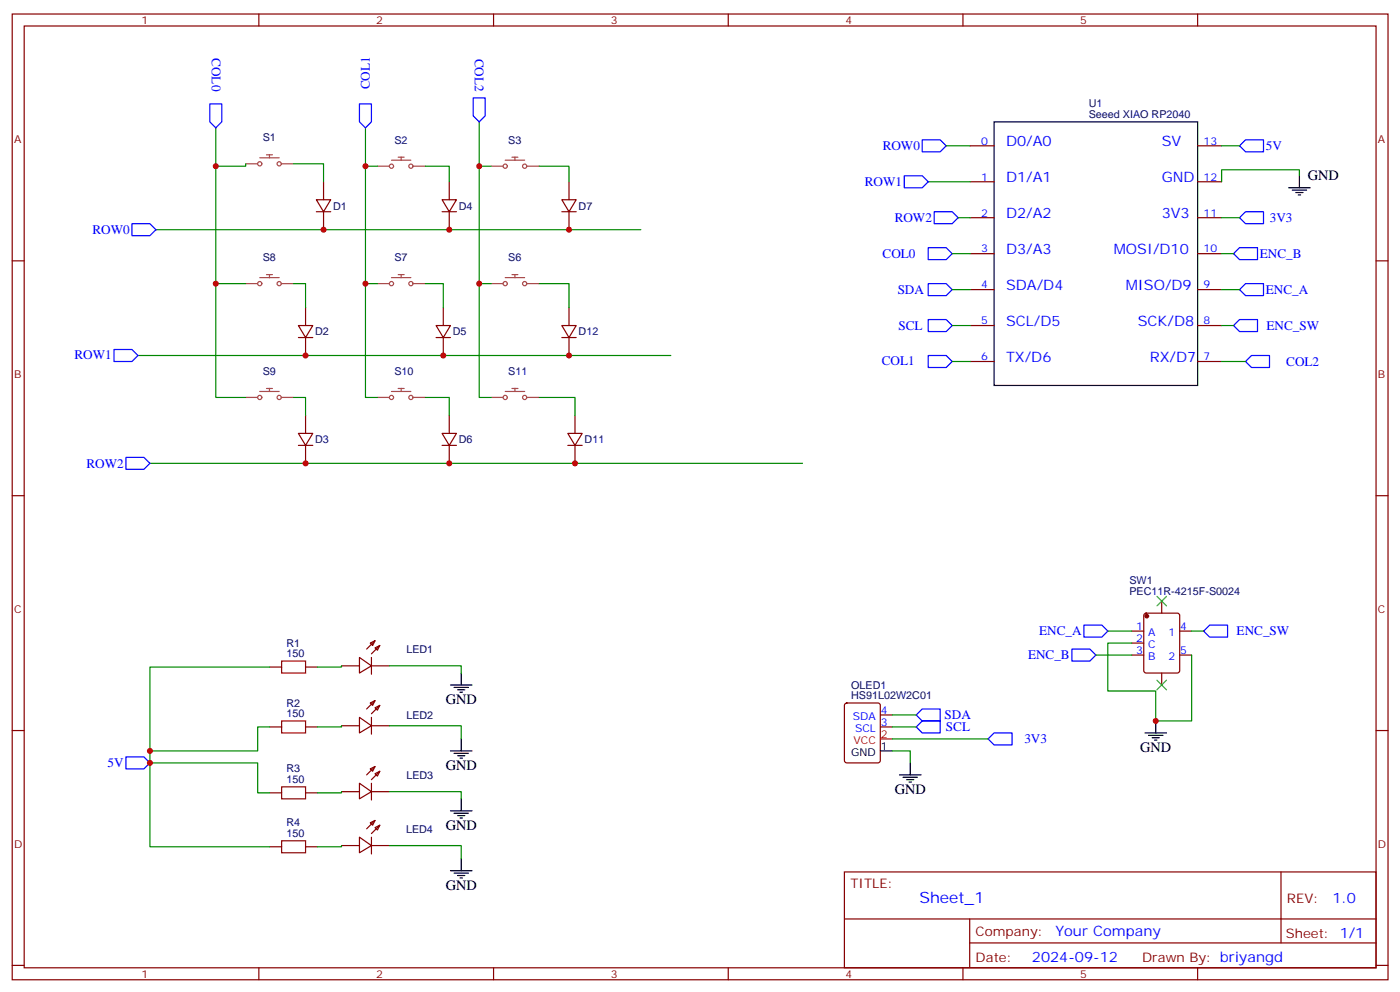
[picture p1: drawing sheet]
<svg xmlns="http://www.w3.org/2000/svg" width="412mm" height="292mm" viewBox="0 0 412 292" stroke-linecap="round" stroke-linejoin="round" font-family="sans-serif">
<g fill="none" stroke="#870000" stroke-width=".35">
<path d="M3.6 4.1h405.3v284.4h-405.3zM7.1 7.7h398.3v277.2h-398.3zM76.3 4.1v3.6M145.4 4.1v3.6M214.6 4.1v3.6M283.7 4.1v3.6M352.8 4.1v3.6M93.2 58.8h4.2l-2.1 3.5zM95.3 53.5v5.3M130.2 58.8h4.3l-2.1 3.5zM132.4 53.5v5.3M165.5 58.8h4.3l-2.2 3.5z"/>
<path d="M167.6 53.5v5.3M285.8 42.9h7.1M285.8 53.5h7.1M352.8 42.9h7.1M352.8 53.5h7.1M3.6 76.8h3.5M93.2 62.3h4.2M95.3 62.3v5.3M130.2 62.3h4.3M132.4 62.3v5.3M165.5 62.3h4.3M167.6 62.3v5.3"/>
<path d="M285.8 64.1h7.1M285.8 74.7h7.1M352.8 64.1h7.1M352.8 74.7h7.1M405.4 76.8h3.5M87.9 95.8h4.2l-2.1 3.6zM87.9 99.4h4.2M90 90.6v5.2M90 99.4v5.3M128.5 95.8h4.2l-2.1 3.6zM128.5 99.4h4.2M130.6 90.6v5.2"/>
<path d="M130.6 99.4v5.3M165.5 95.8h4.3l-2.2 3.6zM165.5 99.4h4.3M167.6 90.6v5.2M167.6 99.4v5.3M285.8 85.3h7.1M285.8 95.8h7.1M352.8 85.3h7.1M352.8 95.8h7.1M285.8 106.4h7.1M352.8 106.4h7.1M87.9 127.6h4.2l-2.1 3.5z"/>
<path d="M87.9 131.1h4.2M90 122.3v5.3M90 131.1v5.3M130.2 127.6h4.3l-2.1 3.5zM130.2 131.1h4.3M132.4 122.3v5.3M132.4 131.1v5.3M167.3 127.6h4.2l-2.1 3.5zM167.3 131.1h4.2M169.4 122.3v5.3M169.4 131.1v5.3M3.6 145.9h3.5"/>
<path d="M405.4 145.9h3.5M342.3 177v3.5M79.4 196.4h3.6M90 196.4h3.6M100.6 196h5.3M105.9 193.6l3.5 2.4-3.5 2.2zM109.1 189.3l1.4-.7-.7 1.4zM109.4 196h5.3M109.4 193.6v4.9M110.5 190.7l1.4-.7-.7 1.5zM110.5 188.6l-2.5 2.5M111.9 190l-2.5 2.5"/>
<path d="M333.4 185.8h3.6M333.4 189.3h3.6M333.4 192.9h3.6M337.2 180.7l.5-.2h9.2l.6 .4 .1 16.5-.5 .7-9.4 .1-.7-.5v-16.5zM342.3 198.2v3.5M347.6 185.8h3.5M347.6 192.9h3.5M3.6 215.1h3.5M79.4 214h3.6M90 214h3.6M100.6 213.7h5.3M105.9 211.2l3.5 2.5-3.5 2.1z"/>
<path d="M109.1 207l1.4-.7-.7 1.4zM109.4 211.2v4.9M109.4 213.7h5.3M110.5 208.4l1.4-.7-.7 1.4zM110.5 206.3l-2.5 2.4M111.9 207.7l-2.5 2.4M249 207.2l.5-.2h9.2l.6 .4 .1 16.5-.5 .7h-9.4l-.7-.4v-16.5zM259.4 214h3.5M259.4 210.5h3.5M405.4 215.1h3.5M79.4 233.4h3.6M90 233.4h3.6"/>
<path d="M100.6 233.1h5.3M105.9 230.6l3.5 2.5-3.5 2.1zM109.1 226.4l1.4-.7-.7 1.4zM109.4 230.6v4.9M109.4 233.1h5.3M110.5 227.8l1.4-.7-.7 1.4zM110.5 225.7l-2.5 2.4M111.9 227.1l-2.5 2.5M79.4 249.3h3.6M90 249.3h3.6M100.6 249h5.3M105.9 246.5l3.5 2.5-3.5 2.1z"/>
<path d="M109.1 242.3l1.4-.8-.7 1.5zM109.4 246.5v4.9M109.4 249h5.3M110.5 243.7l1.4-.7-.7 1.4zM110.5 241.5l-2.5 2.5M111.9 243l-2.5 2.4M248.8 256.7h156.6v28.2h-156.6zM377.4 256.7v20.9M248.8 270.6h156.5M285.7 277.6h119.6M285.7 270.6v14.1M3.6 284.2h3.5"/>
<path d="M76.3 284.9v3.6M145.4 284.9v3.6M214.6 284.9v3.6M283.7 284.9v3.6M352.8 284.9v3.6M405.4 284.2h3.5"/>
</g>
<g fill="none" stroke="#a64a4a" stroke-width=".35">
<path d="M72.4 48.2h3.5M76.5 46.5h5.8M78.5 45.6h1.8M79.4 45.6v.9M83 48.2h3.5M111.2 48.9h3.5M115.3 47.2h5.8M117.3 46.3h1.8M118.2 46.3v.9M121.8 48.9h3.5M144.7 48.9h3.5M148.8 47.2h5.8"/>
<path d="M150.8 46.3h1.8M151.7 46.3v.9M155.3 48.9h3.5M72.4 83.5h3.5M76.5 81.7h5.8M78.5 80.9h1.8M79.4 80.9v.8M83 83.5h3.5M111.2 83.5h3.5M115.3 81.7h5.8M117.3 80.9h1.8M118.2 80.9v.8"/>
<path d="M121.8 83.5h3.5M144.7 83.5h3.5M148.8 81.7h5.8M150.8 80.9h1.8M151.7 80.9v.8M155.3 83.5h3.5M72.4 117h3.5M76.5 115.3h5.8M78.5 114.4h1.8M79.4 114.4v.9M83 117h3.5M111.2 117h3.5"/>
<path d="M115.3 115.3h5.8M117.3 114.4h1.8M118.2 114.4v.9M121.8 117h3.5M144.7 117h3.5M148.8 115.3h5.8M150.8 114.4h1.8M151.7 114.4v.9M155.3 117h3.5"/>
<circle cx="76.5" cy="48.2" r=".62"/>
<circle cx="82.3" cy="48.2" r=".62"/>
<circle cx="115.3" cy="48.9" r=".62"/>
<circle cx="121.1" cy="48.9" r=".62"/>
<circle cx="148.8" cy="48.9" r=".62"/>
<circle cx="154.6" cy="48.9" r=".62"/>
<circle cx="76.5" cy="83.5" r=".62"/>
<circle cx="82.3" cy="83.5" r=".62"/>
<circle cx="115.3" cy="83.5" r=".62"/>
<circle cx="121.1" cy="83.5" r=".62"/>
<circle cx="148.8" cy="83.5" r=".62"/>
<circle cx="154.6" cy="83.5" r=".62"/>
<circle cx="76.5" cy="117" r=".62"/>
<circle cx="82.3" cy="117" r=".62"/>
<circle cx="115.3" cy="117" r=".62"/>
<circle cx="121.1" cy="117" r=".62"/>
<circle cx="148.8" cy="117" r=".62"/>
<circle cx="154.6" cy="117" r=".62"/>
</g>
<g fill="none" stroke="#008700" stroke-width=".35">
<path d="M63.6 37.6v79.4h8.8M107.7 37.6v79.4h3.5M141.2 35.9v81.1h3.5M72.4 48.2v.7h-8.8M86.5 48.2h8.8v5.3M107.7 48.9h3.5M125.3 48.9h7.1v4.6M141.2 48.9h3.5M158.8 48.9h8.8v4.6M273.5 53.5h12.3M278.8 42.9h7M359.9 42.9h5.3"/>
<path d="M382.8 51.8v-1.8h-22.9v3.5M45.9 67.6h142.9M280.5 74.7h5.3M282.3 64.1h3.5M359.9 74.7h3.5M359.9 64.1h5.3M63.6 83.5h8.8M86.5 83.5h3.5v7.1M107.7 83.5h3.5M125.3 83.5h5.3v7.1M141.2 83.5h3.5M158.8 83.5h8.8v7.1"/>
<path d="M280.5 85.3h5.3M280.5 95.8h5.3M359.9 85.3h5.3M359.9 95.8h3.5M40.6 104.7h157M86.5 117h3.5v5.3M125.3 117h7.1v5.3M158.8 117h10.6v5.3M280.5 106.4h5.3M359.9 106.4h7.1M44.2 136.4h192.2M79.4 196.4h-35.2v24.7"/>
<path d="M100.6 196v.4h-7M114.7 196h21.2v2.2M322.9 192.9h10.5M326.4 185.8h7M333.4 189.3h-7v14.1h14.1v8.9h10.6v-19.4M351.1 185.8h3.5M79.4 214h-3.5v7.1h-31.7v3.5h31.7v8.8h3.5M100.6 213.7v.3h-7M114.7 213.7h21.2v3.9M262.9 210.5h7M262.9 214h7M262.9 217.6h28.2"/>
<path d="M44.2 224.6v24.7h35.2M100.6 233.1v.3h-7M114.7 233.1h21.2v2.1M262.9 221.1h5.3v3.5M100.6 249v.3h-7M114.7 249h21.2v3.8"/>
</g>
<g fill="none" stroke="#00f" stroke-width=".35">
<path d="M61.8 30.6h3.5v5.3l-1.7 1.7-1.8-1.7zM105.9 30.6h3.5v5.3l-1.7 1.7-1.8-1.7zM139.4 28.8h3.5v5.3l-1.7 1.8-1.8-1.8zM266.4 51.8h5.3l1.8 1.7-1.8 1.8h-5.3zM271.7 41.2h5.3l1.8 1.7-1.8 1.8h-5.3zM365.2 42.9l1.8-1.7h5.3v3.5h-5.3zM38.9 65.9h5.3l1.7 1.7-1.7 1.8h-5.3zM273.5 72.9h5.3l1.7 1.8-1.7 1.7h-5.3zM275.2 62.3h5.3l1.8 1.8-1.8 1.8h-5.3zM365.2 72.9h5.3v3.5h-5.3l-1.8-1.7zM365.2 64.1l1.8-1.8h5.3v3.6h-5.3zM273.5 83.5h5.3l1.7 1.8-1.7 1.7h-5.3z"/>
<path d="M273.5 94.1h5.3l1.7 1.7-1.7 1.8h-5.3zM365.2 94.1h5.3v3.5h-5.3l-1.8-1.8zM367 83.5h5.3v3.5h-5.3l-1.8-1.7zM33.6 102.9h5.3l1.7 1.8-1.7 1.7h-5.3zM273.5 104.7h5.3l1.7 1.7-1.7 1.8h-5.3zM368.7 104.7h5.3v3.5h-5.3l-1.7-1.8zM37.1 134.7h5.3l1.8 1.7-1.8 1.8h-5.3zM315.8 191.1h5.3l1.8 1.8-1.8 1.7h-5.3zM319.3 184h5.3l1.8 1.8-1.8 1.8h-5.3zM354.6 185.8l1.8-1.8h5.3v3.6h-5.3zM271.7 208.7h5.3v3.6h-5.3l-1.8-1.8zM271.7 212.3h5.3v3.5h-5.3l-1.8-1.8z"/>
<path d="M292.9 215.8h5.3v3.5h-5.3l-1.8-1.7zM37.1 222.8h5.3l1.8 1.8-1.8 1.8h-5.3z"/>
</g>
<g fill="none" stroke="#000" stroke-width=".35">
<path d="M292.9 35.9h59.9v77.6h-59.9zM379.7 55.3h6.3M380.7 56h4.3M381.8 56.7h2.1M382.5 57.4h.7M382.8 51.8v3.5M135.9 198.2v3.5M132.7 201.7h6.4M133.8 202.4h4.2M134.8 203.1h2.1M135.5 203.8h.7M135.9 217.6v3.5"/>
<path d="M337.3 215.8h6.4M338.4 216.5h4.2M339.4 217.2h2.2M340.1 217.9h.8M340.5 212.3v3.5M132.7 221.1h6.4M132.7 238.7h6.4M133.8 221.8h4.2M133.8 239.4h4.2M134.8 222.5h2.1M135.5 223.2h.7M135.9 235.2v3.5"/>
<path d="M259.4 221.1h3.5M265 228.1h6.4M266.1 228.8h4.2M267.1 229.6h2.1M267.8 230.3h.7M268.2 224.6v3.5M132.7 256.4h6.4M133.8 257.1h4.2M134.8 240.1h2.1M134.8 257.8h2.1M135.5 240.8h.7M135.5 258.5h.7"/>
<path d="M135.9 252.8v3.6"/>
</g>
<path d="M259.4 217.6h3.5" fill="none" stroke="#f00" stroke-width=".35"/>
<circle cx="337.9" cy="181.4" r=".53" fill="#870000" stroke="#870000" stroke-width=".35"/>
<path d="M83 194.6h7v3.6h-7zM83 212.3h7v3.5h-7zM83 231.7h7v3.5h-7zM83 247.5h7v3.6h-7z" fill="none" stroke="#a10000" stroke-width=".35"/>
<path d="M340.9 175.6l2.8 2.8M343.7 175.6l-2.8 2.8M340.9 200.3l2.8 2.8M343.7 200.3l-2.8 2.8" fill="none" stroke="#3c3" stroke-width=".35"/>
<g fill="#c00">
<circle cx="63.6" cy="83.5" r=".88"/>
<circle cx="63.6" cy="48.9" r=".88"/>
<circle cx="107.7" cy="83.5" r=".88"/>
<circle cx="107.7" cy="48.9" r=".88"/>
<circle cx="141.2" cy="83.5" r=".88"/>
<circle cx="141.2" cy="48.9" r=".88"/>
<circle cx="90" cy="136.4" r=".88"/>
<circle cx="132.4" cy="136.4" r=".88"/>
<circle cx="169.4" cy="136.4" r=".88"/>
<circle cx="340.5" cy="212.3" r=".88"/>
<circle cx="44.2" cy="221.1" r=".88"/>
<circle cx="44.2" cy="224.6" r=".88"/>
<circle cx="90" cy="104.7" r=".88"/>
<circle cx="130.6" cy="104.7" r=".88"/>
<circle cx="167.6" cy="104.7" r=".88"/>
<circle cx="167.6" cy="67.6" r=".88"/>
<circle cx="132.4" cy="67.6" r=".88"/>
<circle cx="95.3" cy="67.6" r=".88"/>
</g>
<text font-size="4.6" fill="#00f" x="270.9" y="265.7">Sheet_1</text>
<g font-size="4.2" fill="#00f">
<text x="296.4" y="42.9">D0/A0</text>
<text x="342.3" y="42.9">SV</text>
<text x="296.4" y="53.5">D1/A1</text>
<text x="342.3" y="53.5">GND</text>
<text x="296.4" y="64.1">D2/A2</text>
<text x="342.3" y="64.1">3V3</text>
<text x="296.4" y="74.7">D3/A3</text>
<text x="328.2" y="74.7">MOSI/D10</text>
<text x="296.4" y="85.3">SDA/D4</text>
<text x="331.7" y="85.3">MISO/D9</text>
<text x="296.4" y="95.8">SCL/D5</text>
<text x="335.2" y="95.8">SCK/D8</text>
<text x="296.4" y="106.4">TX/D6</text>
<text x="338.7" y="106.4">RX/D7</text>
<text x="392.6" y="266">1.0</text>
<text x="311" y="275.5">Your Company</text>
<text x="304" y="283.3">2024-09-12</text>
</g>
<g font-size="4.2">
<text x="385.3" y="53.1">GND</text>
<text x="131.3" y="207.3">GND</text>
<text x="335.9" y="221.4">GND</text>
<text x="131.3" y="226.7">GND</text>
<text x="263.6" y="233.8">GND</text>
<text x="131.3" y="244.4">GND</text>
<text x="131.3" y="262">GND</text>
</g>
<g font-size="3.9" fill="#00f">
<text x="62.4" y="17.1" transform="rotate(90 62.4 17.1)">COL0</text>
<text x="139.9" y="17.3" transform="rotate(90 139.9 17.3)">COL2</text>
<text x="108.9" y="26.3" transform="rotate(-90 108.9 26.3)">COL1</text>
<text x="260.1" y="44.2">ROW0</text>
<text x="373" y="44.1">5V</text>
<text x="254.8" y="54.7">ROW1</text>
<text x="263.6" y="65.4">ROW2</text>
<text x="374.1" y="65.4">3V3</text>
<text x="27.2" y="68.9">ROW0</text>
<text x="260" y="75.8">COL0</text>
<text x="371.2" y="75.9">ENC_B</text>
<text x="264.5" y="86.5">SDA</text>
<text x="373" y="86.5">ENC_A</text>
<text x="264.7" y="97.1">SCL</text>
<text x="373.2" y="97.1">ENC_SW</text>
<text x="21.9" y="105.8">ROW1</text>
<text x="259.8" y="107.5">COL1</text>
<text x="379" y="107.7">COL2</text>
<text x="25.5" y="137.7">ROW2</text>
<text x="306.2" y="187">ENC_A</text>
<text x="364.3" y="187.1">ENC_SW</text>
<text x="302.9" y="194.1">ENC_B</text>
<text x="278.3" y="211.7">SDA</text>
<text x="278.7" y="215.3">SCL</text>
<text x="301.8" y="218.7">3V3</text>
<text x="31.7" y="225.8">5V</text>
</g>
<g font-size="3.9" fill="#800">
<text x="250.5" y="261.3">TITLE:</text>
<text x="379.2" y="266">REV:</text>
<text x="287.5" y="275.5">Company:</text>
<text x="378.8" y="276.1">Sheet: 1/1</text>
<text x="287.5" y="283.2">Date:</text>
<text x="336.5" y="283.3">Drawn By: briyangd</text>
</g>
<g font-size="3.2" fill="#800">
<text x="41.7" y="7.1">1</text>
<text x="110.8" y="7.1">2</text>
<text x="180" y="7.1">3</text>
<text x="249.1" y="7.1">4</text>
<text x="318.3" y="7.1">5</text>
<text x="4.1" y="42.2">A</text>
<text x="405.9" y="42.2">A</text>
<text x="4.1" y="111.4">B</text>
<text x="405.9" y="111.4">B</text>
<text x="4.1" y="180.5">C</text>
<text x="405.9" y="180.5">C</text>
<text x="4.1" y="249.7">D</text>
<text x="405.9" y="249.7">D</text>
<text x="41.7" y="287.9">1</text>
<text x="110.8" y="287.9">2</text>
<text x="180" y="287.9">3</text>
<text x="249.1" y="287.9">4</text>
<text x="318.3" y="287.9">5</text>
</g>
<g font-size="3.2" fill="#000080">
<text x="320.8" y="34.8">Seeed XIAO RP2040</text>
<text x="320.8" y="31.6">U1</text>
<text x="77.4" y="41.6">S1</text>
<text x="116.2" y="42.3">S2</text>
<text x="149.7" y="42.3">S3</text>
<text x="98.1" y="61.7">D1</text>
<text x="135.2" y="61.7">D4</text>
<text x="170.5" y="61.7">D7</text>
<text x="77.4" y="76.9">S8</text>
<text x="116.2" y="76.9">S7</text>
<text x="149.7" y="76.9">S6</text>
<text x="92.9" y="98.7">D2</text>
<text x="133.4" y="98.7">D5</text>
<text x="170.5" y="98.7">D12</text>
<text x="77.4" y="110.4">S9</text>
<text x="116.2" y="110.4">S10</text>
<text x="149.7" y="110.4">S11</text>
<text x="92.9" y="130.5">D3</text>
<text x="135.2" y="130.5">D6</text>
<text x="172.2" y="130.5">D11</text>
<text x="332.7" y="172">SW1</text>
<text x="332.7" y="175.2">PEC11R-4215F-S0024</text>
<text x="84.4" y="190.4">R1</text>
<text x="84.4" y="193.6">150</text>
<text x="119.7" y="192.2">LED1</text>
<text x="250.8" y="202.9">OLED1</text>
<text x="84.4" y="208">R2</text>
<text x="250.8" y="205.8">HS91L02W2C01</text>
<text x="84.4" y="211.2">150</text>
<text x="119.7" y="211.6">LED2</text>
<text x="84.4" y="227.4">R3</text>
<text x="84.4" y="230.6">150</text>
<text x="119.7" y="229.3">LED3</text>
<text x="84.4" y="243.3">R4</text>
<text x="119.6" y="245.1">LED4</text>
<text x="84.4" y="246.5">150</text>
</g>
<g font-size="3.2" fill="#00f">
<text x="289.1" y="42.6">0</text>
<text x="354.6" y="42.6">13</text>
<text x="289.1" y="53.2">1</text>
<text x="354.6" y="53.2">12</text>
<text x="289.1" y="63.7">2</text>
<text x="354.6" y="63.7">11</text>
<text x="289.1" y="74.3">3</text>
<text x="354.6" y="74.3">10</text>
<text x="289.1" y="84.9">4</text>
<text x="354.6" y="84.9">9</text>
<text x="289.1" y="95.5">5</text>
<text x="354.6" y="95.5">8</text>
<text x="289.1" y="106.1">6</text>
<text x="354.6" y="106.1">7</text>
<text x="334.8" y="185.5">1</text>
<text x="347.7" y="185.5">4</text>
<text x="334.8" y="189">2</text>
<text x="338.3" y="187.2">A</text>
<text x="338.3" y="190.7">C</text>
<text x="344.2" y="187.2">1</text>
<text x="334.8" y="192.5">3</text>
<text x="338.3" y="194.3">B</text>
<text x="344.2" y="194.3">2</text>
<text x="347.7" y="192.5">5</text>
<text x="251.3" y="211.9">SDA</text>
<text x="251.9" y="215.4">SCL</text>
<text x="259.5" y="213.7">3</text>
<text x="259.5" y="210.1">4</text>
</g>
<g font-size="3.2" fill="#f00">
<text x="251.5" y="219">VCC</text>
<text x="259.5" y="217.2">2</text>
</g>
<g font-size="3.2">
<text x="259.5" y="220.7">1</text>
<text x="250.8" y="222.5">GND</text>
</g>
</svg>
